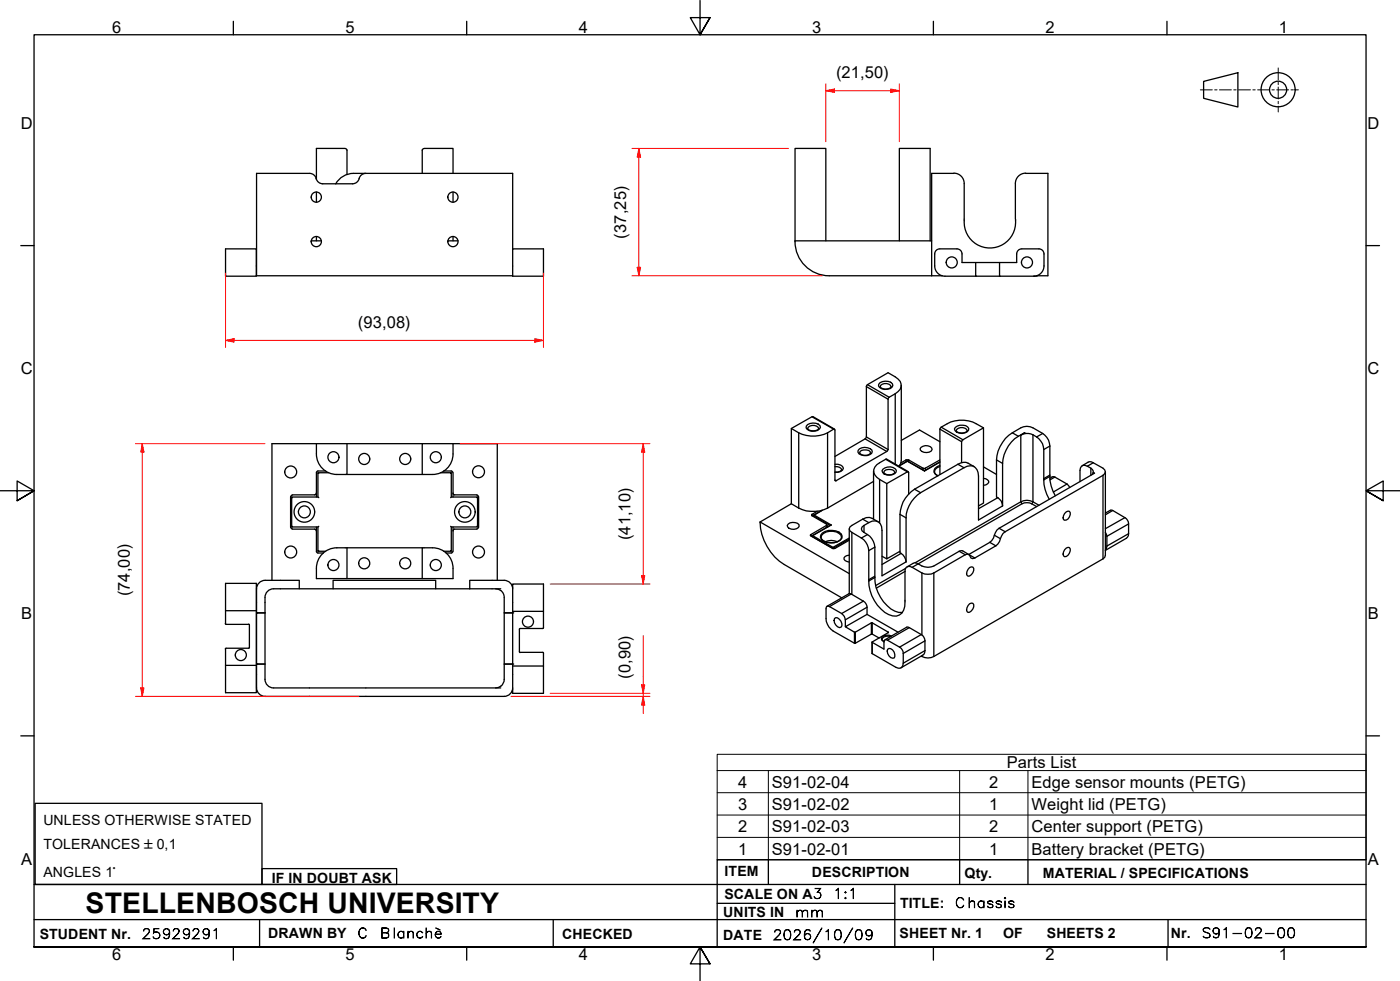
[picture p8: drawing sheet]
<svg xmlns="http://www.w3.org/2000/svg" width="410mm" height="287mm" viewBox="0 0 410 287" stroke-linecap="round" stroke-linejoin="round" font-family="sans-serif">
<!-- layer: Visible Edges(ISO) -->
<g fill="none" stroke="#000" stroke-width=".38">
<path d="M92.6 56.2v3M101.6 44l-.5-.5-8.5-.1v9.1M101.6 44v7.1M103.3 53.8l-9.2-.1-1.1-.6-.8-1.6-1.1-.7h-16v29.9h75v-.2M103.5 50.8a6 6 0 0 0-5.2 3M103.6 50.8h46.5v22M105.2 52.3l-.7 1.1-1.3 .4M107.1 50.8l-1.3 .4-.7 1.1M123.6 44v6.8M124.1 43.5l-.5 .5M124.1 43.4h8.6v7.4M132.7 56.2v3"/>
<path d="M279.3 50.7a3 3 0 0 1 3 3v10.4M279.3 50.8h-6.5v29.9M300.3 50.8h6.5v29.9h-3.3M300.3 50.7a3 3 0 0 0-3 3v10.4M66 72.8h9.1v8h-9.1zM91.1 70.5h3M92.6 69.2v1.3M131.1 70.5h3M132.7 69.2v1.3M232.8 70.7a10 10 0 0 0 10 10h30M232.8 70.5v-27.1h9v27.1M232.8 70.5h40"/>
<path d="M232.8 70.5v.3M263.3 70.5v-27.1h9.1v27.1M273.7 77.8a3 3 0 0 0 3 3h9M273.7 74.3v3.6M275.2 72.8a1.49 1.49 0 0 0-1.5 1.5M275.2 72.8h5a1.49 1.49 0 0 1 1.5 1.5M281.7 74.3v2.5h11M282.3 64.2a7.6 7.6 0 0 0 7.5 8.4 7.6 7.6 0 0 0 7.6-8.4M285.7 76.8v4l18-.1M292.7 76.8v4M297.7 74.3v2.5h-5M299.2 72.8a1.49 1.49 0 0 0-1.5 1.5"/>
<path d="M299.2 72.8h5a1.49 1.49 0 0 1 1.5 1.5M305.7 77.8a3 3 0 0 1-3 3M305.7 74.3v3.6M150.1 80.3v-7.5h9v8l-9-.1M272.8 80.7h3.1M257.7 113.2a2.03 2.03 0 0 0 3.2 0M263.9 112.8v22l-.2 .9-.5 .8M92.6 129.9h31M92.6 129.9a9 9 0 0 0 1.2 6.5 6 6 0 0 0 4.8 2.5M92.6 129.9h-13v40M93.1 138.4h3.1M93.3 138.6l-.2-.2v7.1"/>
<path d="M95.3 137.9h-2.2l-.4 .2-.1 7.4M101.6 129.9v9h-3M101.6 138.9h22M129 138.4h3.1l-.1 .2M129.9 137.9h2.2l.5 .4M132.1 138.4v7.1l-.1 .2M132.7 129.9h-9.1v9M132.7 129.9a9 9 0 0 1-1.2 6.5 6 6 0 0 1-4.8 2.5h-3.1M132.7 138.4v7.1M132.7 129.9h12.9v40M231.7 125.4a10 10 0 0 0 12.4 .2l.4 .3 .1 14.9 15.3-8.9 .1-15 .3-.6a5.3 5.3 0 0 0 3.5-3.1 2.7 2.7 0 0 0-1.7-2.9l-2.1-1.2-6.3 3.8-.1 15.3-9.1 5.4M236.5 125.4a2.23 2.23 0 0 0 3.2 0"/>
<path d="M244.3 125.6l-6.3-3.7-6.3 3.5v22.1M246.4 137.5l-.1 .2a1.78 1.78 0 0 1-1.8 .5M251.7 132.6a2.15 2.15 0 0 0 3.2 0M255.8 137.9v14.1M258.8 138.3a2.23 2.23 0 0 0 3.2 0M263.9 128.9l5.3-3 6 3.4M265.7 135l5 2.8 4.5-2.6M265.7 135h.1M265.7 135l-2.4 1.3M265.9 138.1l-6.3-3.7a6.5 6.5 0 0 0-3.8 3.1 2.94 2.94 0 0 0 1.8 2.8l2.1 1.3M269.7 131a2.04 2.04 0 0 1 3.2 .6 2.24 2.24 0 0 1-3.4 .2l-.1-.5zM270.7 137.8v.1"/>
<path d="M273.6 138.1a1.52 1.52 0 0 0 1 1.2M275.2 134.6l-4.6 2.6-4.5-2.6h-.8l-1.5 .9M280 126.1a2.23 2.23 0 0 0 3.2 0M281.6 135.4l.1-6.4 6.3-3.8v22.1l-1.5 .8M285.2 136.6a3.6 3.6 0 0 0-4.7-.7l-12.7 7.3a9.3 9.3 0 0 0-4.3 7.4v11.2a3.1 3.1 0 0 1 1.8 2.7v-12.9a9.2 9.2 0 0 1 4.3-7.4l12.7-7.3a2.57 2.57 0 0 1 3-.3 2.57 2.57 0 0 1 1.2 2.7v12.9M288 125.2a9.9 9.9 0 0 0-12.7 .1l-.1 13.6M288 136.7l3.8 2.2M307.4 139.5v-8.9a4.4 4.4 0 0 0-2.1-3.7l-2.8-1.7a3.8 3.8 0 0 0-3.6 0 11 11 0 0 0-7.1 9.4v10.9a3.1 3.1 0 0 1 1.8 2.6v-12.4a10.2 10.2 0 0 1 6.4-9l-1.1 .7a4.8 4.8 0 0 1 6.7 4.2v8.9M307.4 139.5a11.2 11.2 0 0 0 1.6 5.6M307.4 139.5l-1.8 1M316.9 136.3l1.7-1 1-.1 3.4 1.8 .5 .6 .2 .5-.7 1-28.7 16.6a4.7 4.7 0 0 0-1.6 2.8l-1.1 1.3-6.2 3.5-.6 .2-.5-.2-.5-.9-.5-.2-.7 .2-9.2 5.3a4.2 4.2 0 0 1-3.5 0l-2.8-1.6a1.28 1.28 0 0 0-1.5-.2 1.28 1.28 0 0 0-.6 1.4v8.9a3.7 3.7 0 0 1-2.6 4.2 7.7 7.7 0 0 1-6.4-4.6 11.4 11.4 0 0 1-1.6-5.7M319.8 138.9a1.11 1.11 0 0 0-.4-1.9 2.18 2.18 0 0 0-2.7-.5l-.5 1.2v3.3"/>
<path d="M320.5 138.5l-28 16.1a4.7 4.7 0 0 0-1.6 2.9l-1.1 1.3-6.1 3.5-1.8-1.1h-.5l-8 4.5a5.2 5.2 0 0 1-5.1-.9l-.5-.1-2.2 1.2M323.7 138.1v24.5l-.2 .5-50.1 29.1a3.8 3.8 0 0 1-3.7-.1M85.1 145.4v9M85.2 154.4l.4 .4M85.4 145.5h7.7l.2 .2M85.6 154.1l-.2 .2h7.7M85.6 145.7l-.2-.2v8.8M85.6 144.9h6.5M85.6 154.9h6.5M85.6 144.9l-.4 .5M92.1 154.9l.5 .5M92.6 144.4l-.5 .5"/>
<path d="M92.6 154.3v7.1M93.3 154.1l-.2 .2v7.1l.2-.2M132 154.1l.1 .2h7.7M132.1 145.5h7.7l-.2 .2M132.1 154.3v7.1l-.1-.2M132.7 154.3v7.1M132.7 144.4l.4 .5M133.1 144.9h6.5M133.1 154.9h6.5M133.1 154.9l-.4 .5M139.6 144.9l.5 .5M139.8 145.5v8.8l-.2-.2"/>
<path d="M140.1 154.4l-.5 .4M140.1 145.4v9M222.6 152.8a15.2 15.2 0 0 0 7 12.4l16.9 9.8M222.6 152.8l26.1 15.1M230.8 153.4a2.51 2.51 0 0 1 3.1 .2l.1 .5a2.01 2.01 0 0 1-3.5-.3zM231.7 147.5l-9.1 5.3M237.7 157h.1M237.9 156.8l-.2 .2M238.4 150.8l-.3 .3M239.3 149.7l-1.6 .9v.4l4.4 2.6-4.7 2.9-.2 .2 .2 .2 6.7 3.7 4.6-2.5M240.4 157.2a2.6 2.6 0 0 0 3 1.7 2.6 2.6 0 0 0 3-1.7M240.6 149.4l-2.4 1.4"/>
<path d="M241.6 158.6a4.5 4.5 0 0 1 3.6 0M242.1 153.6v.7M242.1 154.1l.3 .1M243.4 153.7l-5.7 3.2M248.7 154.8v19M255.8 140.9l-13.5 7.8a10 10 0 0 1-10.6-1.2M257.1 152.7l-2.5-1.2a10.9 10.9 0 0 0-5.7 2.8l-.2 .5 .2 .6 .5 .4a6.9 6.9 0 0 1 4.9 4.6l.1 9.7M266.1 144.7l-.2-6.6-6.2 3.5v22l3.8-2.2M288 140a1.33 1.33 0 0 1 1.5 1.2l-.8 .7-.7 .2M305.6 140.5a11.2 11.2 0 0 0 1.6 5.6M307.4 140l.7-.4 .8 .1 3.5 2 .8 1M311.7 150.3l.5-.5 .9-.1a1.79 1.79 0 0 1-1.4 2.6 1.25 1.25 0 0 1 0-2z"/>
<path d="M323.7 150.2l1.7-.9 4 2.2a2.23 2.23 0 0 1 1.1 1.9v2.8l-.4 1-6.4 3.9M323.7 155.8a6 6 0 0 1 .3 4.7l-.3 .6M66 178.8v-8h9.1v8M66 178.8v3.8M66 178.8h9.1M75.1 178.8v16M77.6 179.4v18a3.1 3.1 0 0 0 1.9 3.9l.6 .1M77.6 179.4h-2.5v15h2.5h-2.5v7a2.51 2.51 0 0 0 2.5 2.4h70M80.1 172.4a2.51 2.51 0 0 0-2.5 2.5v4.5M80.1 172.4h57.4M87.6 172.4v-2.5h-10a2.51 2.51 0 0 0-2.5 2.5v7h2.5M92.6 161.4l.5 .5h1.6"/>
<path d="M93.1 161.4h2.2M97.5 172.4v-2.5h30.1v2.5M98.6 160.4h3M98.6 160.4a6 6 0 0 0-6 6v3h9v-9M101.6 169.4h31.1a9 9 0 0 0-1.2-6.6 6 6 0 0 0-4.8-2.4h-3.1v9M101.6 160.4h22M129.9 161.4h2.2M132.6 161.4l-.5 .5h-1.5M137.5 172.4h9.1M147.6 169.9a2.51 2.51 0 0 1 2.5 2.5v7h-2.5v-3a3.1 3.1 0 0 0-1.7-3.9l-.8-.1M147.6 169.9h-10.1v2.5M150.1 172.2v-1.2h9v8"/>
<path d="M150.1 179h9M159.1 179v4.8M242.1 177.5l6.8-3.7 3.9 2.2a2.24 2.24 0 0 1 1.1 1.8v2M243.9 160.2v.4M248.7 162.5a1.24 1.24 0 0 0-1.6 1.2l.4 .4 1.2 .4M256.2 169.1a11.5 11.5 0 0 0 5.8 9.8l1.1 .4h1.1M256.2 169.1l-1.8 1M258.3 168.5v-13.2a2.38 2.38 0 0 0-1.2-2.6 2.38 2.38 0 0 0-2.7 .3l-2 1.3-.2 .5 .2 .6 .6 .4a5.1 5.1 0 0 1 3.2 4.4v8.9M258.3 162.8l1.4 .8M283.9 166.1l1-.1a1.86 1.86 0 0 1-1.4 2.7 1.34 1.34 0 0 1 0-2.1zM283.9 176.7l1-.1a1.86 1.86 0 0 1-1.4 2.7 1.34 1.34 0 0 1 0-2.1zM311.7 160.9l.5-.5 .9-.1a1.86 1.86 0 0 1-1.4 2.7 1.34 1.34 0 0 1 0-2.1z"/>
<path d="M66 182.5l.2 .3M66 194.8h9.1v8h-9.1zM66 189.9v4.9M66.2 189.8l-.2 .2M66.2 182.8h6.6M72.8 182.7l.2 .2v6.7M73 189.5l-.2 .3h-6.6M150.1 195h9M152.1 190.8l.2 .2M152.3 191h6.6l.2 .2M159.1 195v8h-9v-1.4M159.1 191.1v3.9"/>
<path d="M159.1 183.8l-.2 .2h-6.8v6.8M244.3 181.1l.4-.3a1.95 1.95 0 0 1 1.6 2.8 1.75 1.75 0 0 1-2.1-2zM247.5 183.5a3.7 3.7 0 0 0-1.1-3.9l-3.5-2-.8-.1-.2 .3a8.7 8.7 0 0 0 .8 5.7l1.3 1.2 6.3 3.7 5-2.8 2.1 1.2M258.3 187.1l.5 .7M259.1 187.3l6.7-3.8 3.9 2.3a2.23 2.23 0 0 1 1.1 1.8v2.9l-.2 1-6.8 4M259.9 190.1l.4-.3a1.95 1.95 0 0 1 1.5 2.8 1.91 1.91 0 0 1-1.9-2.5zM263 185.1l-9.1-5.3-6.4 3.7 2.9 1.6 5-2.8 4.8 2.8-4.8 2.9 3.4 2 .1-2.4 .6-.4 3.9 2.2a2.23 2.23 0 0 1 1.1 1.9v2.8a1.32 1.32 0 0 1-.7 1.4 1.32 1.32 0 0 1-1.5-.2l-7-4v-3.3M80.1 201.4h66.5M145.1 201.4a2.51 2.51 0 0 0 2.5-2.5v-19.5h2.5v15h-2.5h2.5v7a2.51 2.51 0 0 1-2.5 2.4"/>
<circle cx="92.6" cy="57.7" r="1.49"/>
<circle cx="132.6" cy="57.7" r="1.49"/>
<circle cx="92.6" cy="70.7" r="1.49"/>
<circle cx="132.6" cy="70.7" r="1.49"/>
<circle cx="278.7" cy="76.8" r="1.62"/>
<circle cx="300.7" cy="76.8" r="1.62"/>
<circle cx="85.1" cy="138.2" r="1.75"/>
<circle cx="97.6" cy="133.8" r="1.62"/>
<circle cx="106.6" cy="134.3" r="1.62"/>
<circle cx="118.6" cy="134.3" r="1.62"/>
<circle cx="127.6" cy="133.8" r="1.62"/>
<circle cx="140.1" cy="138.1" r="1.75"/>
<circle cx="89.1" cy="149.8" r="3"/>
<circle cx="89.1" cy="149.8" r="1.75"/>
<circle cx="136.1" cy="149.8" r="3"/>
<circle cx="136.1" cy="149.8" r="1.75"/>
<circle cx="85.1" cy="161.6" r="1.75"/>
<circle cx="97.6" cy="165.4" r="1.62"/>
<circle cx="106.6" cy="164.9" r="1.62"/>
<circle cx="118.6" cy="164.9" r="1.62"/>
<circle cx="127.6" cy="165.4" r="1.62"/>
<circle cx="140.1" cy="161.6" r="1.75"/>
<circle cx="70.5" cy="191.8" r="1.62"/>
<circle cx="154.6" cy="182" r="1.62"/>
</g>
<g fill="#000">
<circle cx="75.1" cy="179.4" r=".19"/>
<circle cx="150.1" cy="179.4" r=".19"/>
<circle cx="75.1" cy="194.4" r=".19"/>
<circle cx="150.1" cy="194.4" r=".19"/>
</g>
<!-- layer: Visible Tangent Edges(ISO) -->
<g fill="none" stroke="#000" stroke-width=".38">
<path d="M253.7 113.2l6.3 3.7M254 112.6l6.3 3.7M257.7 112a3.1 3.1 0 0 1 3.6 .3l.1 .6a2.58 2.58 0 0 1-4.2 .1l.1-.5zM257.7 113.2a1.82 1.82 0 0 1 3.2 0M262.1 115.3v20.6M233.9 126.7v22M236.5 125.4a1.88 1.88 0 0 1 3.2 0M236.5 124.3a3.1 3.1 0 0 1 3.6 .3l.1 .5a2.58 2.58 0 0 1-4.2 .1l.1-.5zM237.7 122l6.4 3.6M242.3 126.7v22M244.5 135.9a2.08 2.08 0 0 1 2.5 1.1 2.02 2.02 0 0 1-2.5 1.3M244.5 136.6a1.69 1.69 0 0 1 1.9 .9"/>
<path d="M251.7 131.4a3.1 3.1 0 0 1 3.6 .3l.1 .5a2.27 2.27 0 0 1-3.2 1l-.7-.3-.3-.6 .1-.5zM251.7 132.6a1.45 1.45 0 0 1 2-.9l1.1 .5 .1 .4M253.3 128.5l6.4 3.7M253.7 127.9l6.3 3.7M258.5 137.4a2.65 2.65 0 0 1 3.9 .3 1.61 1.61 0 0 1-1.9 1.4 1.81 1.81 0 0 1-2.2-1.3zM258.8 138.3a1.88 1.88 0 0 1 3.2 0M259.3 134.4l6.4 3.7M265.3 134.6v.5M266.1 134.6v.5M270.3 137v.6M271 137v.7M275.2 136.2a1.64 1.64 0 0 0-1.3 2.6l.7 .5"/>
<path d="M275.2 136.5l-1.4 .9-.2 .7M275.2 125.6l6.4 3.7M275.2 135.3l-4.5 2.6-5-2.9-2.4 1.4M275.6 125l6.3 3.7M279.7 125.1a2.79 2.79 0 0 1 4 .3 1.87 1.87 0 0 1-2.8 1.4l-.8-.3-.4-.4-.2-.5zM280 126.1a1.88 1.88 0 0 1 3.2 0M280.5 135.9l1.8 1M291.8 134.6l1.8 1.1M296.4 126.7l1.8 1M298.9 127.4v19.5l-30.9 17.8M300 126.7l.4 .2M302.5 127.3v19.6l1.7 1"/>
<path d="M305.3 126.9l-1.8 1M307.4 130.6l-1.8 1M307.4 139.1l-1.8 1M308.9 139.7l-1.5 .8M319.4 137v2.1M320.1 135.5l-1.7 1M320.1 138.3l.4 .2M323 139.1v24.5M237.4 156.5v.4M237.7 157l6.2 3.5 4.8-2.7M237.7 150.6v.4M238.1 150.9l5 2.9"/>
<path d="M240.4 157.2a3.4 3.4 0 0 1 5.3-1l.6 .5 .1 .5M240.8 156a4.7 4.7 0 0 1 5.5 .3l.3 .6a2.31 2.31 0 0 1-2.4 2 3.7 3.7 0 0 1-4-1.7l.1-.6zM240.8 149.4l-2.4 1.4 5 2.9-5.5 3.1 6 3.4 4.8-2.7M242 153.8v.6M242.1 153.9l.4 .2M244.5 140.5l.3 .2M249.4 155.8v18.2M252.6 152l1.8 1M253 153.8v2M254 156.5l-1.8 1M257.6 140.3v12.7M263.5 150.6l1.8 1"/>
<path d="M267.8 143.2l1.8 1M289.8 158.8l1.8 1M291.1 156.7l1.8 1M292.2 145.7l-5.7 3.2M292.5 154.6l1.8 1.1M293.6 148.1l-7.1 4.1M298.9 146.9a3.8 3.8 0 0 1 3.6 0l-.4 .6a3.2 3.2 0 0 0-2.8 0zM299.3 147.5l-32.2 18.6M302.1 147.5l1.4 .8M312.4 141.7l-4 2.3M325.8 149.4l-2.1 1.3M329.4 151.5l-5.7 3.3"/>
<path d="M330.5 156.2l-6.4 3.6M330.5 153.4l-6.4 3.6M249.2 173.9l-6.3 3.7M252.8 176l-6.4 3.6M253.9 177.8l-6.4 3.6M256.2 160.2l-1.8 1M256.2 168.7l-1.8 1M263.8 162l-5.5 3.2M265 167.3l-8.4 4.9M265.2 166.4l-8.8 5M265.3 164.5l-7 4M269.9 167.7v18.1"/>
<path d="M273.4 167.7v24.5M280.9 161.4l1.7 1M283.8 162.4l1.6 .9M250.2 185.1v3.2M250.4 185.1v3.2M255.1 182.3v3.3M255.4 182.3v3.3M255.4 188v3.3M260.1 185.1v.1M260.7 186.4a1.93 1.93 0 0 0-2.4 .7M261 186.2a2.21 2.21 0 0 0-2.9 .8l.2 .5 .5 .3M266.3 183.7l-6.5 3.7"/>
<path d="M269.7 185.8l-6.3 3.6M269.9 192v.2M270.8 190.5l-6.3 3.6M270.8 187.6l-6.3 3.7"/>
</g>
<!-- layer: Symbols(ISO) -->
<path d="M210 225.6v-4.8h190v4.8M210 225.6v26.1h190v-26.1M210 225.6h190M210 232h190M210 238.6h190M225 225.6v26.1M281 225.6v26.1M301 225.6v26.1M210 245.1h190" fill="none" stroke="#000" stroke-width=".29"/>
<!-- layer: Border_0 -->
<g fill="none" stroke="#000" stroke-width=".38">
<path d="M68.3 6.2v4M136.7 6.2v4M205 .1v10.1l-2.9-5h5.8l-2.9 5 2.9-5M273.3 6.2v4M341.7 6.2v4M6.1 71.9h3.9M400 71.9h3.9M0 143.7h10l-5-2.9v5.8l5-2.9-5 2.9M410 143.7h-10l5-2.9v5.8l-5-2.9 5 2.9M6.1 215.4h3.9M400 215.4h3.9M10 277.2v-267h390v267h-390h390"/>
<path d="M68.3 277.2v3.9M136.7 277.2v3.9M273.3 277.2v3.9M341.7 277.2v3.9M207.9 282.1l-2.9-4.9 2.9 4.9h-5.8l2.9-4.9v10"/>
</g>
<!-- layer: Sketch Geometry(ISO) -->
<g fill="none" stroke="#000" stroke-width=".38">
<path d="M352.4 23.8l10.1-2.5v10l-10.1-2.5zM10.3 235.2h66.4v23.7h-66.4zM10 258.9h390M76.7 254.3h39.4v4.6h-39.4zM225 251.7v7.2M262 258.9v18.3M281 251.7v7.2M301 251.7v7.2M400 251.7h-190v25.5M10 277.2h390M10 269.2h390M76 269.2v8"/>
<path d="M162 269.2v8M210 264.4h52M342 269.2v8"/>
<circle cx="374.2" cy="26.3" r="5"/>
<circle cx="374.2" cy="26.3" r="2.51"/>
</g>
<g fill="none" stroke="#000" stroke-width=".29">
<path d="M374.3 19.9v3.5M351.5 26.3h3.5M355.7 26.3h.7M357.1 26.3h3.5M361.3 26.3h.6M362.6 26.3h3.5M366.8 26.3h.7M368.2 26.3h3.5M372.4 26.3h.7M373.8 26.3h3.5M374.3 24.1v.7M374.3 25.5v3.5"/>
<path d="M374.3 29.7v.7M374.3 31.1v1.7M378 26.3h.7M379.4 26.3h.8"/>
</g>
<!-- layer: Dimensions(ISO) -->
<path d="M66 99.6h2.5" fill="none" stroke="#f00" stroke-width=".29"/>
<path d="M66 99.6l2.5-.5v1.1z" fill="#f00"/>
<path d="M66 99.6l2.5-.5v1.1zM156.6 99.6h2.5" fill="none" stroke="#f00" stroke-width=".29"/>
<path d="M156.6 99.1l2.5 .5-2.5 .6z" fill="#f00"/>
<path d="M187.1 43.4v2.6M66 79.8v21.9M159.1 79.8v21.9M68.5 99.6h88.1M156.6 99.1l2.5 .5-2.5 .6z" fill="none" stroke="#f00" stroke-width=".29"/>
<path d="M187.1 43.4l.5 2.6h-1z" fill="#f00"/>
<path d="M187.1 43.4l.5 2.6h-1zM187.1 78.2v2.5" fill="none" stroke="#f00" stroke-width=".29"/>
<path d="M186.6 78.2h1l-.5 2.5z" fill="#f00"/>
<path d="M241.8 26.6h2.5M185 43.4h45.8M187.1 46v32.2M186.6 78.2h1l-.5 2.5zM185 80.7h55.8" fill="none" stroke="#f00" stroke-width=".29"/>
<path d="M241.8 26.6l2.5-.6v1.1z" fill="#f00"/>
<path d="M241.8 26.6l2.5-.6v1.1zM260.8 26.6h2.5" fill="none" stroke="#f00" stroke-width=".29"/>
<path d="M260.8 26l2.5 .6-2.5 .5z" fill="#f00"/>
<path d="M241.8 24.5v17M244.3 26.6h16.5M260.8 26l2.5 .6-2.5 .5zM263.3 24.5v17M41.7 129.9v2.4" fill="none" stroke="#f00" stroke-width=".29"/>
<path d="M41.7 129.9l.5 2.4h-1z" fill="#f00"/>
<path d="M41.7 129.9l.5 2.4h-1zM41.7 201.4v2.4" fill="none" stroke="#f00" stroke-width=".29"/>
<path d="M41.2 201.4h1l-.5 2.4z" fill="#f00"/>
<path d="M39.7 129.9h37.9M41.7 132.3v69.1M188.3 168.5v2.5M39.7 203.8h65.4M41.2 201.4h1l-.5 2.4z" fill="none" stroke="#f00" stroke-width=".29"/>
<path d="M187.8 168.5h1l-.5 2.5z" fill="#f00"/>
<path d="M188.3 129.9v2.4M187.8 168.5h1l-.5 2.5z" fill="none" stroke="#f00" stroke-width=".29"/>
<path d="M188.3 129.9l.5 2.4h-1z" fill="#f00"/>
<path d="M134.6 129.9h55.7M188.3 129.9l.5 2.4h-1zM188.3 132.3v36.2M161.1 171h29.2M188.3 200.5v2.5" fill="none" stroke="#f00" stroke-width=".29"/>
<path d="M187.8 200.5h1l-.5 2.5z" fill="#f00"/>
<path d="M187.8 200.5h1l-.5 2.5zM188.3 203.8v2.6" fill="none" stroke="#f00" stroke-width=".29"/>
<path d="M188.3 203.8l.5 2.6h-1z" fill="#f00"/>
<path d="M188.3 186.1v14.4M149.6 203.8h40.7M161.1 203h29.2M188.3 203.8l.5 2.6h-1zM188.3 203v.8M188.3 206.4v2.5" fill="none" stroke="#f00" stroke-width=".29"/>
<text font-size="8.3" x="25.1" y="267.2">STELLENBOSCH UNIVERSITY</text>
<g font-size="4.8">
<text x="32.8" y="9.7">6</text>
<text x="101.2" y="9.7">5</text>
<text x="169.5" y="9.7">4</text>
<text x="237.8" y="9.7">3</text>
<text x="306.1" y="9.7">2</text>
<text x="374.5" y="9.7">1</text>
<text x="244.8" y="22.9">(21,50)</text>
<text x="6.1" y="37.8">D</text>
<text x="400.4" y="37.8">D</text>
<text x="183.4" y="69.8" transform="rotate(-90 183.4 69.8)">(37,25)</text>
<text x="104.8" y="96">(93,08)</text>
<text x="6.1" y="109.6">C</text>
<text x="400.4" y="109.6">C</text>
<text x="184.6" y="158.1" transform="rotate(-90 184.6 158.1)">(41,10)</text>
<text x="38" y="174.6" transform="rotate(-90 38 174.6)">(74,00)</text>
<text x="6.2" y="181.3">B</text>
<text x="400.5" y="181.3">B</text>
<text x="184.6" y="198.7" transform="rotate(-90 184.6 198.7)">(0,90)</text>
<text x="294.8" y="224.9">Parts List</text>
<text x="216.2" y="230.6">4</text>
<text x="226" y="230.6">S91-02-04</text>
<text x="289.6" y="230.6">2</text>
<text x="302" y="230.6">Edge sensor mounts (PETG)</text>
<text x="216.2" y="237.1">3</text>
<text x="226" y="237.1">S91-02-02</text>
<text x="289.6" y="237.1">1</text>
<text x="302" y="237.1">Weight lid (PETG)</text>
<text x="216.2" y="243.6">2</text>
<text x="226" y="243.7">S91-02-03</text>
<text x="289.6" y="243.6">2</text>
<text x="302" y="243.7">Center support (PETG)</text>
<text x="216.2" y="250.1">1</text>
<text x="226" y="250.2">S91-02-01</text>
<text x="289.6" y="250.1">1</text>
<text x="302" y="250.2">Battery bracket (PETG)</text>
<text x="6.2" y="253.1">A</text>
<text x="400.5" y="253.1">A</text>
<text x="32.8" y="281.1">6</text>
<text x="101.2" y="281.1">5</text>
<text x="169.5" y="281.1">4</text>
<text x="237.8" y="281.1">3</text>
<text x="306.1" y="281.1">2</text>
<text x="374.5" y="281.1">1</text>
</g>
<g font-size="4.1">
<text x="12.7" y="241.6">UNLESS OTHERWISE STATED</text>
<text x="12.7" y="248.5">TOLERANCES ±0,1</text>
<text x="12.7" y="256.6">ANGLES 1°</text>
<text x="212.2" y="256.5">ITEM</text>
<text x="237.7" y="256.7">DESCRIPTION</text>
<text x="282.4" y="256.9">Qty.</text>
<text x="305.4" y="256.9">MATERIAL / SPECIFICATIONS</text>
<text x="79.6" y="258.5">IF IN DOUBT ASK</text>
<text x="212.1" y="263">SCALE ON A3</text>
<text x="211.8" y="268.4">UNITS IN</text>
<text x="263.5" y="265.7">TITLE:</text>
<text x="11.6" y="274.8">STUDENT Nr.</text>
<text x="78.5" y="274.6">DRAWN BY</text>
<text x="164.6" y="274.8">CHECKED</text>
<text x="211.8" y="275.1">DATE</text>
<text x="263.4" y="274.6">SHEET Nr. 1</text>
<text x="293.7" y="274.6">OF</text>
<text x="306.5" y="274.6">SHEETS 2</text>
<text x="342.8" y="274.5">Nr.</text>
</g>
<g font-size="4">
<text x="243.9" y="263">1:1</text>
<text x="232.8" y="268.4">mm</text>
<text x="279.6" y="265.7">Chassis</text>
<text x="41.5" y="274.8">25929291</text>
<text x="104.6" y="274.6">C</text>
<text x="111.3" y="274.6">Blanchè</text>
<text x="226.3" y="275.1">2026/10/09</text>
<text x="351.7" y="274.5">S91-02-00</text>
</g>
</svg>
